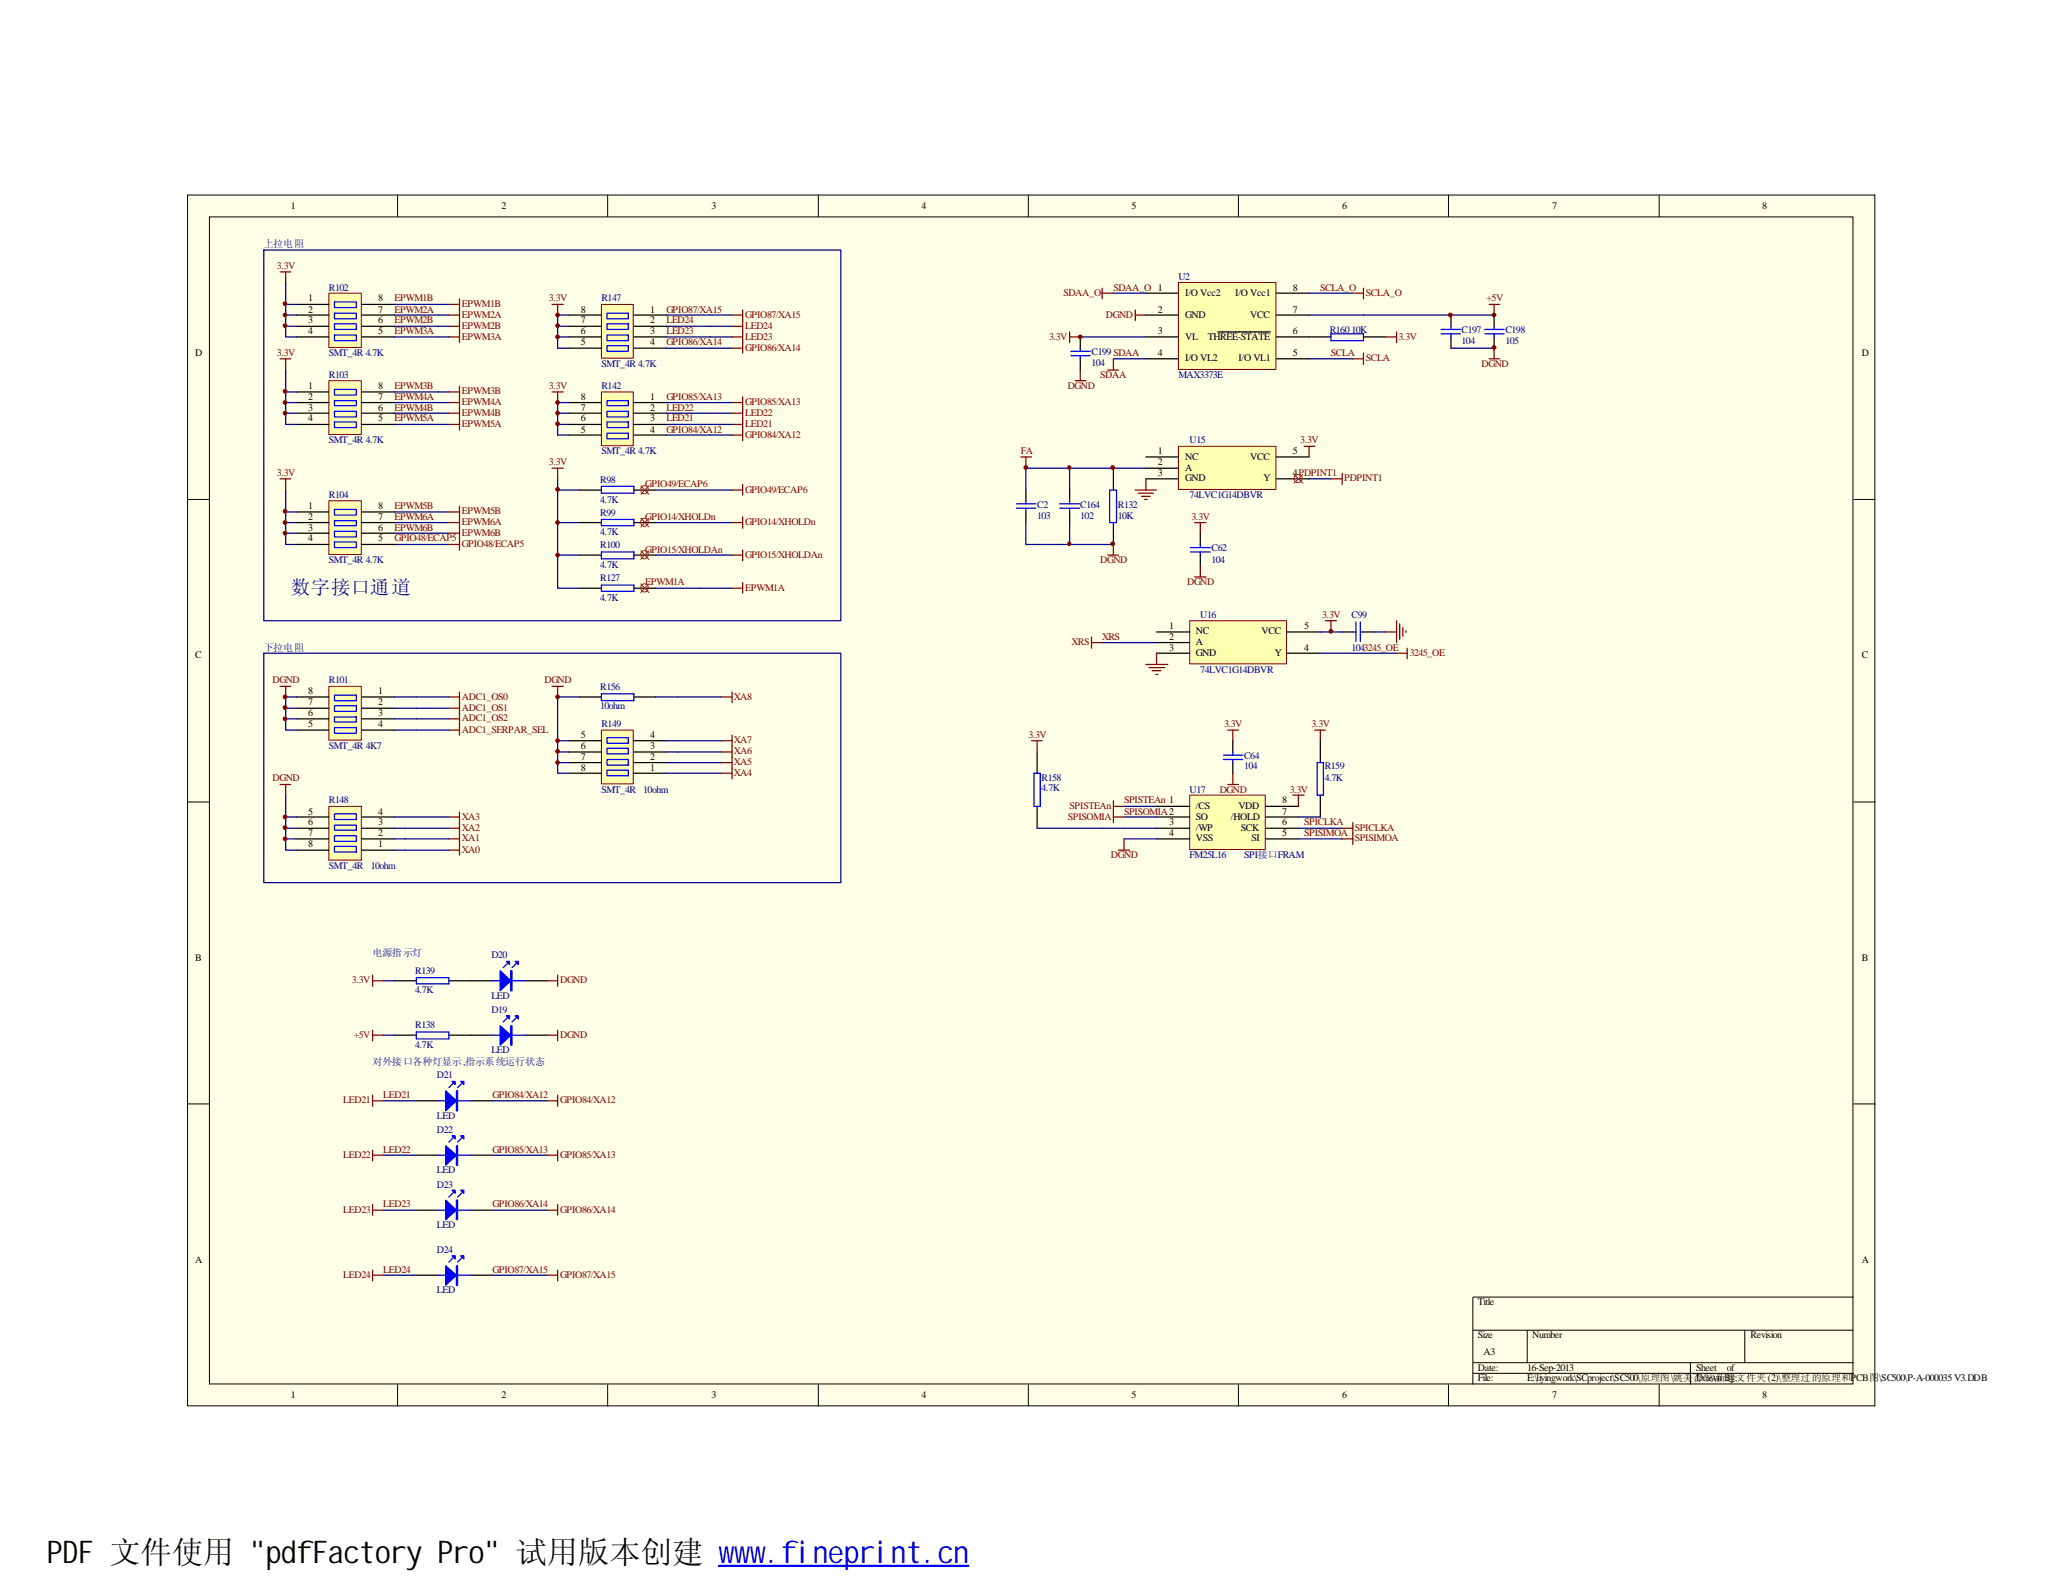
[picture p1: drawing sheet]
<svg xmlns="http://www.w3.org/2000/svg" width="279mm" height="216mm" viewBox="0 0 279 216" stroke-linecap="round" stroke-linejoin="round" font-family="sans-serif">
<path d="M25.4 26.4h228.5v164h-228.5z" fill="#ffffe8"/>
<g fill="none" stroke="#000" stroke-width=".14">
<path d="M25.4 26.4h228.5v164h-228.5zM28.4 29.4h222.6v158.1h-222.6zM53.8 26.4v3M82.3 26.4v3M110.8 26.4v3M139.3 26.4v3M167.7 26.4v3M196.2 26.4v3M224.7 26.4v3M25.4 67.6h3M251 67.6h3M25.4 108.6h3"/>
<path d="M251 108.6h3M25.4 149.5h3M251 149.5h3M251 175.7h-51.5v11.8M53.8 187.5v3M82.3 187.5v3M110.8 187.5v3M139.3 187.5v3M167.7 187.5v3M196.2 187.5v3M199.5 180.2h51.5M199.5 184.6h51.5"/>
<path d="M199.5 186h51.5M206.8 180.2v4.4M224.7 187.5v3M228.9 184.6v2.9M236.3 180.2v4.4"/>
</g>
<path d="M44.6 109.3h4.3v7.2h-4.3z" fill="#ffffb0"/>
<path d="M44.5 109.2h4.4v7.3h-4.4z" fill="none" stroke="#800000" stroke-width=".14"/>
<path d="M40.1 110.7h4.4M40.1 112.2h4.4M40.1 113.6h4.4M40.1 115.1h4.4M49 110.7h4.4M49 112.2h4.4M49 113.6h4.4M49 115.1h4.4" fill="none" stroke="#000" stroke-width=".17"/>
<path d="M45.3 114.6h3v.8h-3zM45.3 113.2h3v.8h-3zM45.3 111.8h3v.6h-3zM45.3 110.2h3v.8h-3z" fill="none" stroke="#00f" stroke-width=".17"/>
<path d="M53.4 115.1h1.5M53.4 113.6h1.5M53.4 110.7h1.5M53.4 112.2h1.5" fill="none" stroke="#000080" stroke-width=".17"/>
<path d="M81.5 99h4.3v7.2h-4.3z" fill="#ffffb0"/>
<path d="M81.4 98.9h4.4v7.3h-4.4z" fill="none" stroke="#800000" stroke-width=".14"/>
<path d="M78.5 94.4h2.9M85.9 94.4h2.9M77 100.3h4.4M77 101.9h4.4M77 103.3h4.4M77 104.7h4.4M85.9 100.3h4.4M85.9 101.9h4.4M85.9 103.3h4.4M85.9 104.7h4.4" fill="none" stroke="#000" stroke-width=".17"/>
<path d="M81.4 94h4.5v.9h-4.5zM82.2 99.9h2.9v.8h-2.9zM82.2 104.3h2.9v.8h-2.9zM82.2 102.9h2.9v.7h-2.9zM82.2 101.3h2.9v.8h-2.9z" fill="none" stroke="#00f" stroke-width=".17"/>
<path d="M88.8 94.4h3M90.3 104.7h1.5M90.3 103.3h1.5M90.3 100.3h1.5M90.3 101.9h1.5" fill="none" stroke="#000080" stroke-width=".17"/>
<g fill="none" stroke="#800000" stroke-width=".17">
<path d="M37.9 36.8h1.5M38.7 36.8v1.5M74.8 93h1.5M75.5 93v1.4M97.6 94.4h1.5M99.1 93.7v1.5M99.1 99.6v5.9M60.8 115.1h1.4M60.8 113.6h1.4M60.8 112.2h1.4M60.8 110.7h1.4M62.2 110v5.8"/>
<path d="M97.6 104.7h1.5M97.6 103.3h1.5M97.6 101.9h1.5M97.6 100.3h1.5"/>
</g>
<path d="M44.6 39.8h4.3v7.3h-4.3z" fill="#ffffb0"/>
<path d="M44.5 39.7h4.4v7.4h-4.4z" fill="none" stroke="#800000" stroke-width=".14"/>
<path d="M40.1 45.6h4.4M40.1 44.2h4.4M40.1 42.7h4.4M40.1 41.2h4.4M49 45.6h4.4M49 44.2h4.4M49 42.7h4.4M49 41.2h4.4" fill="none" stroke="#000" stroke-width=".17"/>
<path d="M45.3 40.9h3v.8h-3zM45.3 42.4h3v.8h-3zM45.3 43.9h3v.7h-3zM45.3 45.4h3v.7h-3z" fill="none" stroke="#00f" stroke-width=".17"/>
<path d="M38.7 41.2h1.4M38.7 42.7h1.4M38.7 45.6h1.4" fill="none" stroke="#000080" stroke-width=".17"/>
<path d="M44.6 51.6h4.3v7.2h-4.3z" fill="#ffffb0"/>
<path d="M44.5 51.6h4.4v7.2h-4.4z" fill="none" stroke="#800000" stroke-width=".14"/>
<path d="M40.1 57.5h4.4M40.1 56h4.4M40.1 54.5h4.4M40.1 53.1h4.4M49 57.5h4.4M49 56h4.4M49 54.5h4.4M49 53.1h4.4" fill="none" stroke="#000" stroke-width=".17"/>
<path d="M45.3 52.7h3v.8h-3zM45.3 54.3h3v.6h-3zM45.3 55.7h3v.8h-3zM45.3 57.2h3v.7h-3z" fill="none" stroke="#00f" stroke-width=".17"/>
<g fill="none" stroke="#000080" stroke-width=".17">
<path d="M38.7 53.1h1.4M38.7 54.5h1.4M38.7 57.5h1.4M38.7 56h1.4M38.7 44.2h1.4M53.4 53.1h6M53.4 54.5h6M53.4 57.5h6M53.4 56h6M53.4 44.2h6M53.4 41.2h6M53.4 42.7h6"/>
<path d="M53.4 45.6h6M38.7 69.3h1.4M38.7 70.8h1.4M38.7 73.7h1.4M53.4 69.3h7.4M53.4 70.8h7.4M53.4 73.7h7.4M88.8 79.7h5.9"/>
</g>
<path d="M44.6 67.9h4.3v7.2h-4.3z" fill="#ffffb0"/>
<path d="M44.5 67.8h4.4v7.3h-4.4z" fill="none" stroke="#800000" stroke-width=".14"/>
<g fill="none" stroke="#000" stroke-width=".17">
<path d="M40.1 73.7h4.4M40.1 72.2h4.4M40.1 70.8h4.4M40.1 69.3h4.4M49 73.7h4.4M49 72.2h4.4M49 70.8h4.4M49 69.3h4.4M78.5 70.8h2.9M78.5 66.4h2.9M78.5 75.2h2.9M78.5 79.7h2.9"/>
<path d="M85.9 70.8h2.9M85.9 66.4h2.9M85.9 75.2h2.9M85.9 79.7h2.9"/>
</g>
<path d="M45.3 69h3v.8h-3zM45.3 70.5h3v.7h-3zM45.3 72h3v.7h-3zM45.3 73.4h3v.8h-3zM81.4 65.9h4.5v.9h-4.5zM81.4 70.4h4.5v.8h-4.5zM81.4 74.8h4.5v.9h-4.5zM81.4 79.2h4.5v.9h-4.5z" fill="none" stroke="#00f" stroke-width=".17"/>
<g fill="none" stroke="#000080" stroke-width=".17">
<path d="M59.4 57.5h1.4M59.4 56h1.4M59.4 54.5h1.4M59.4 53.1h1.4M59.4 45.6h1.4M59.4 44.2h1.4M59.4 42.7h1.4M59.4 41.2h1.4M38.7 72.2h1.4M53.4 72.2h7.4M75.5 66.4h3M75.5 70.8h3"/>
<path d="M75.5 75.2h3M88.8 66.4h10.3M88.8 70.8h10.3M88.8 75.2h10.3M53.4 98.9h3"/>
</g>
<g fill="none" stroke="#800000" stroke-width=".17">
<path d="M60.8 41.2h1.4M60.8 42.7h1.4M60.8 44.2h1.4M60.8 45.6h1.4M60.8 53.1h1.4M60.8 54.5h1.4M60.8 56h1.4M60.8 57.5h1.4M62.2 40.5v5.9M62.2 52.3v6M60.8 69.3h1.4M60.8 70.8h1.4"/>
<path d="M60.8 72.2h1.4M60.8 73.7h1.4M62.2 68.6v5.9M99.1 79.7h1.5M99.1 70.8h1.5M99.1 66.4h1.5M99.1 75.2h1.5M100.6 65.6v1.5M100.6 70v1.5M100.6 74.5v1.4M100.6 78.9v1.4M37.9 93h1.5"/>
<path d="M38.7 93v1.4"/>
</g>
<path d="M44.6 93h4.3v7.2h-4.3z" fill="#ffffb0"/>
<path d="M44.5 93h4.4v7.2h-4.4z" fill="none" stroke="#800000" stroke-width=".14"/>
<path d="M40.1 98.9h4.4M40.1 97.4h4.4M40.1 95.9h4.4M40.1 94.4h4.4M49 98.9h4.4M49 97.4h4.4M49 95.9h4.4M49 94.4h4.4" fill="none" stroke="#000" stroke-width=".17"/>
<path d="M45.3 94.1h3v.8h-3zM45.3 95.6h3v.8h-3zM45.3 97.1h3v.7h-3zM45.3 98.6h3v.7h-3z" fill="none" stroke="#00f" stroke-width=".17"/>
<g fill="none" stroke="#000080" stroke-width=".17">
<path d="M38.7 38.3v7.3M38.7 50.1v7.4M75.5 58.9h1.5M75.5 57.5h1.5M75.5 56h1.5M38.7 66.4v7.3M75.5 64.9v14.8h3M94.7 79.7h4.4M38.7 97.4h1.4M38.7 95.9h1.4M40.1 94.4h-1.4v4.5h1.4M53.4 97.4h7.4"/>
<path d="M53.4 95.9h7.4M53.4 94.4h7.4M56.4 98.9h4.4M78.5 94.4h-3v10.3h1.5M91.8 94.4h5.8M38.7 107.7v7.4h1.4M38.7 113.6h1.4M38.7 112.2h1.4M38.7 110.7h1.4M54.9 113.6h5.9M54.9 112.2h5.9M54.9 110.7h5.9"/>
<path d="M54.9 115.1h5.9M75.5 103.3h1.5M75.5 101.9h1.5M75.5 100.3h1.5M91.8 103.3h5.8M91.8 101.9h5.8M91.8 100.3h5.8M91.8 104.7h5.8"/>
</g>
<g fill="none" stroke="#800000" stroke-width=".17">
<path d="M37.9 48.6h1.5M38.7 48.6v1.5M74.8 53.1h1.5M75.5 53.1v1.4M37.9 64.9h1.5M38.7 64.9v1.5M74.8 63.4h1.5M75.5 63.4v1.5M60.8 98.9h1.4M60.8 97.4h1.4M60.8 95.9h1.4M60.8 94.4h1.4"/>
<path d="M62.2 93.7v5.9M37.9 106.3h1.5M38.7 106.3v1.4"/>
</g>
<path d="M81.5 53.2h4.3v7.2h-4.3z" fill="#ffffb0"/>
<path d="M81.4 53.1h4.4v7.3h-4.4z" fill="none" stroke="#800000" stroke-width=".14"/>
<path d="M77 58.9h4.4M77 57.5h4.4M77 56h4.4M77 54.5h4.4M85.9 58.9h4.4M85.9 57.5h4.4M85.9 56h4.4M85.9 54.5h4.4" fill="none" stroke="#000" stroke-width=".17"/>
<path d="M82.2 54.3h2.9v.6h-2.9zM82.2 55.7h2.9v.8h-2.9zM82.2 57.2h2.9v.7h-2.9zM82.2 58.7h2.9v.7h-2.9z" fill="none" stroke="#00f" stroke-width=".17"/>
<path d="M75.5 47.2h1.5M75.5 45.6h1.5M75.5 44.2h1.5M90.3 58.9h5.9M90.3 57.5h5.9M90.3 56h5.9M90.3 54.5h5.9" fill="none" stroke="#000080" stroke-width=".17"/>
<path d="M74.8 41.2h1.5M75.5 41.2v1.5" fill="none" stroke="#800000" stroke-width=".17"/>
<path d="M81.5 41.3h4.3v7.2h-4.3z" fill="#ffffb0"/>
<path d="M81.4 41.2h4.4v7.3h-4.4z" fill="none" stroke="#800000" stroke-width=".14"/>
<g fill="none" stroke="#000" stroke-width=".17">
<path d="M77 47.2h4.4M77 45.6h4.4M77 44.2h4.4M77 42.7h4.4M85.9 47.2h4.4M85.9 45.6h4.4M85.9 44.2h4.4M85.9 42.7h4.4M53.4 132.8h3M60.8 132.8h5.9M71.1 132.8h3M53.4 140.2h3"/>
<path d="M56.4 156.5h3M56.4 149.1h3M60.8 140.2h5.9M63.8 156.5h2.9M63.8 149.1h2.9M71.1 140.2h3M56.4 172.7h3M56.4 163.9h3M63.8 172.7h2.9M63.8 163.9h2.9"/>
</g>
<g fill="none" stroke="#00f" stroke-width=".17">
<path d="M82.2 42.4h2.9v.8h-2.9zM82.2 43.9h2.9v.7h-2.9zM82.2 45.4h2.9v.7h-2.9zM82.2 46.8h2.9v.8h-2.9zM56.4 132.4h4.4v.9h-4.4zM56.4 139.8h4.4v.9h-4.4zM66.7 132.8h4.4M68.7 137.8l-.5 .6M68.7 130.5l-.5 .6M69.9 137.8l-.6 .6M69.9 130.5l-.6 .6M59.4 156.5h4.4"/>
<path d="M59.4 149.1h4.4M61.4 154.1l-.6 .6M61.4 146.7l-.6 .6M62.6 154.1l-.6 .6M62.6 146.7l-.6 .6M66.7 140.2h4.4M59.4 172.7h4.4M59.4 163.9h4.4M61.4 170.3l-.6 .6M61.4 161.5l-.6 .6M62.6 170.3l-.6 .6M62.6 161.5l-.6 .6"/>
</g>
<g fill="none" stroke="#000080" stroke-width=".17">
<path d="M77 54.5h-1.5v4.4M77 42.7h-1.5v4.5M90.3 47.2h8.8M90.3 45.6h8.8M90.3 44.2h8.8M90.3 42.7h8.8M96.2 58.9h2.9M96.2 57.5h2.9M96.2 56h2.9M96.2 54.5h2.9M51.9 132.8h1.5M51.9 149.1h4.5"/>
<path d="M51.9 156.5h4.5M51.9 140.2h1.5M66.7 149.1h7.4M66.7 156.5h7.4M51.9 163.9h4.5M51.9 172.7h4.5M66.7 163.9h7.4M66.7 172.7h7.4"/>
</g>
<g fill="none" stroke="#800000" stroke-width=".17">
<path d="M99.1 58.9h1.5M99.1 57.5h1.5M99.1 56h1.5M99.1 54.5h1.5M99.1 47.2h1.5M99.1 45.6h1.5M99.1 44.2h1.5M99.1 42.7h1.5M100.6 42v5.8M100.6 53.8v5.9M50.5 132.1v1.5M50.5 139.5v1.5"/>
<path d="M50.5 132.8h1.4M74.1 132.8h1.4M75.5 132.1v1.5M75.5 139.5v1.5M50.5 149.1h1.4M50.5 156.5h1.4M50.5 148.3v1.6M50.5 155.8v1.4M50.5 140.2h1.4M74.1 149.1h1.4M74.1 156.5h1.4M74.1 140.2h1.4"/>
<path d="M75.5 148.3v1.6M75.5 155.8v1.4M50.5 163.9h1.4M50.5 172.7h1.4M50.5 163.2v1.4M50.5 172v1.5M74.1 163.9h1.4M74.1 172.7h1.4M75.5 163.2v1.4M75.5 172v1.5"/>
</g>
<g fill="#00f" stroke="#00f" stroke-width=".17">
<path d="M60.4 155.2l1.4 1.3-1.4 1.3z" fill-rule="evenodd"/>
<path d="M61.8 155.2h.2v2.6h-.2z" fill-rule="evenodd"/>
<path d="M62.4 153.8h.4v.5z" fill-rule="evenodd"/>
<path d="M61.2 153.8h.4v.5z" fill-rule="evenodd"/>
<path d="M60.4 171.4l1.4 1.3-1.4 1.4z" fill-rule="evenodd"/>
<path d="M61.8 171.4h.2v2.7h-.2z" fill-rule="evenodd"/>
<path d="M62.4 170.1h.4v.4z" fill-rule="evenodd"/>
<path d="M61.2 170.1h.4v.4z" fill-rule="evenodd"/>
<path d="M60.4 147.7l1.4 1.4-1.4 1.4z" fill-rule="evenodd"/>
<path d="M61.8 147.7h.2v2.8h-.2z" fill-rule="evenodd"/>
<path d="M62.4 146.5h.4v.4z" fill-rule="evenodd"/>
<path d="M61.2 146.5h.4v.4z" fill-rule="evenodd"/>
<path d="M60.4 162.6l1.4 1.3-1.4 1.3z" fill-rule="evenodd"/>
<path d="M61.8 162.6h.2v2.6h-.2z" fill-rule="evenodd"/>
<path d="M62.4 161.2h.4v.4z" fill-rule="evenodd"/>
<path d="M61.2 161.2h.4v.4z" fill-rule="evenodd"/>
<path d="M67.7 138.9l1.5 1.3-1.5 1.4z" fill-rule="evenodd"/>
<path d="M69.2 138.9h.1v2.7h-.1z" fill-rule="evenodd"/>
<path d="M69.8 137.6h.4v.4z" fill-rule="evenodd"/>
<path d="M68.6 137.6h.4v.4z" fill-rule="evenodd"/>
<path d="M67.7 131.5l1.5 1.3-1.5 1.4z" fill-rule="evenodd"/>
<path d="M69.2 131.5h.1v2.7h-.1z" fill-rule="evenodd"/>
<path d="M69.8 130.2h.4v.4z" fill-rule="evenodd"/>
<path d="M68.6 130.2h.4v.4z" fill-rule="evenodd"/>
</g>
<path d="M159.7 38.4h13.1v11.6h-13.1z" fill="#ffffb0"/>
<path d="M159.6 38.3h13.2v11.7h-13.2z" fill="none" stroke="#800000" stroke-width=".14"/>
<g fill="none" stroke="#000" stroke-width=".17">
<path d="M155.2 39.7h4.4M172.9 39.7h4.4M146.3 45.6v1.6M146.3 48.6v1.5M155.2 42.7h4.4M155.2 45.6h4.4M155.2 48.6h4.4M164.9 45h7.1M172.9 42.7h4.4M172.9 45.6h7.4M172.9 48.6h4.4M184.7 45.6h2.9"/>
<path d="M196.5 42.7v1.5M196.5 45.6v1.6M202.4 42.7v1.5M202.4 45.6v1.6"/>
</g>
<g fill="none" stroke="#800000" stroke-width=".17">
<path d="M149.3 39v1.5M149.3 39.7h1.5M183.2 39.7h1.5M184.7 39v1.5M144.9 45v1.4M144.9 45.6h1.4M145.6 51.6h1.5M146.3 50.1v1.5M150 50.1h1.5M150.8 48.6v1.5M153.8 42v1.4M153.8 42.7h1.4"/>
<path d="M183.2 48.6h1.5M184.7 47.8v1.6M187.6 45.6h1.5M189.1 45v1.4M201.7 41.2h1.4M201.7 48.6h1.4M202.4 41.2v1.5M202.4 47.2v1.4"/>
</g>
<g fill="none" stroke="#00f" stroke-width=".17">
<path d="M145 47.6h2.7M145 48.2h2.7M146.3 47.2v.4M146.3 48.2v.4M180.3 45.2h4.4v.9h-4.4zM195.2 44.6h2.6M195.2 45.2h2.6M196.5 44.2v.4M196.5 45.2v.4M201.1 44.6h2.6M201.1 45.2h2.6M202.4 44.2v.4"/>
<path d="M202.4 45.2v.4"/>
</g>
<path d="M150.8 39.7h4.4M177.3 39.7h5.9M146.3 45.6h8.9M150.8 48.6h4.4M177.3 42.7h25.1M177.3 48.6h5.9M196.5 47.2h5.9" fill="none" stroke="#000080" stroke-width=".17"/>
<path d="M159.7 60.5h13.1v5.8h-13.1z" fill="#ffffb0"/>
<path d="M159.6 60.5h13.2v5.8h-13.2z" fill="none" stroke="#800000" stroke-width=".14"/>
<g fill="none" stroke="#000" stroke-width=".17">
<path d="M138.9 66.4v1.4M138.9 69.3v1.5M144.9 66.4v1.4M144.9 69.3v1.5M150.8 63.4v3M150.8 70.8v2.9M155.2 61.9h4.4M155.2 63.4h4.4M155.2 64.9h4.4M162.6 72.2v1.5M162.6 75.2v1.5M172.9 61.9h4.4"/>
<path d="M172.9 64.9h4.4"/>
</g>
<g fill="none" stroke="#800000" stroke-width=".17">
<path d="M138.3 61.9h1.4M138.9 61.9v1.5M150 75.2h1.5M150.8 73.7v1.5M153.8 66.4h2.8M154.2 66.8h2M154.6 67.2h1.2M155 67.6h.4M155.2 64.9v1.5M161.8 78.1h1.5M161.8 70.8h1.5M162.6 70.8v1.4"/>
<path d="M162.6 76.7v1.4M176.6 60.5h1.5M177.3 60.5v1.4M180.3 64.9h1.5M181.8 64.1v1.5"/>
</g>
<path d="M138.9 70.8v2.9h11.9M144.9 63.4v3M144.9 70.8v2.9M155.2 63.4h-16.3v3M177.3 64.9h3" fill="none" stroke="#000080" stroke-width=".17"/>
<g fill="none" stroke="#00f" stroke-width=".17">
<path d="M137.7 68.2h2.6M137.7 68.8h2.6M138.9 67.8v.4M138.9 68.8v.5M143.5 68.2h2.7M143.5 68.8h2.7M144.9 67.8v.4M144.9 68.8v.5M150.3 66.4h.9v4.4h-.9zM161.2 74.8h2.7M161.2 74.2h2.7M162.6 73.7v.5"/>
<path d="M162.6 74.8v.4"/>
</g>
<g fill="#800000" stroke="#800000" stroke-width=".14">
<path d="M38.4 41l.2-.1 .3 .2-.3 .3-.2-.1z" fill-rule="evenodd"/>
<path d="M38.5 42.4l.3 .1 .1 .2-.3 .2-.2-.2z" fill-rule="evenodd"/>
<path d="M38.5 52.8h.3l.1 .2-.3 .3-.2-.3z" fill-rule="evenodd"/>
<path d="M38.4 54.4l.2-.1 .3 .2-.3 .3-.2-.1z" fill-rule="evenodd"/>
<path d="M38.4 55.8l.2-.1 .3 .3-.3 .2-.2-.1z" fill-rule="evenodd"/>
<path d="M38.4 44l.2-.1 .3 .2-.3 .3-.2-.1z" fill-rule="evenodd"/>
<path d="M75.3 57.3l.2-.1 .3 .2-.3 .3-.2-.1z" fill-rule="evenodd"/>
<path d="M75.3 55.8l.2-.1 .3 .3-.3 .2-.2-.1z" fill-rule="evenodd"/>
<path d="M75.3 54.4l.2-.1 .3 .2-.3 .3-.2-.1z" fill-rule="evenodd"/>
<path d="M75.3 45.5l.2-.1 .3 .2-.3 .3-.2-.1z" fill-rule="evenodd"/>
<path d="M75.3 44l.2-.1 .3 .2-.3 .3-.2-.1z" fill-rule="evenodd"/>
<path d="M75.4 42.4l.3 .1 .1 .2-.3 .2-.2-.2z" fill-rule="evenodd"/>
<path d="M75.3 66.2l.2-.2 .3 .3-.3 .2h-.2z" fill-rule="evenodd"/>
<path d="M75.3 70.6l.2-.1 .3 .3-.3 .2-.2-.1z" fill-rule="evenodd"/>
<path d="M75.4 75h.3l.1 .2-.3 .2-.2-.2z" fill-rule="evenodd"/>
<path d="M38.4 69.1l.2-.1 .3 .3-.3 .2-.2-.1z" fill-rule="evenodd"/>
<path d="M38.4 70.6l.2-.1 .3 .3-.3 .2-.2-.1z" fill-rule="evenodd"/>
<path d="M38.4 72.1l.2-.1 .3 .2-.3 .3-.2-.1z" fill-rule="evenodd"/>
<path d="M38.4 94.3l.2-.2 .3 .3-.3 .3-.2-.1z" fill-rule="evenodd"/>
<path d="M38.4 97.2l.2-.1 .3 .3-.3 .2-.2-.1z" fill-rule="evenodd"/>
<path d="M38.5 95.6l.3 .1 .1 .1-.3 .3-.2-.3z" fill-rule="evenodd"/>
<path d="M38.5 113.4h.3l.1 .2-.3 .3-.2-.3z" fill-rule="evenodd"/>
<path d="M38.4 112l.2-.2 .3 .3-.3 .3-.2-.1z" fill-rule="evenodd"/>
<path d="M38.5 110.4l.3 .1 .1 .2-.3 .2-.2-.2z" fill-rule="evenodd"/>
<path d="M75.3 94.3l.2-.2 .3 .3-.3 .3-.2-.1z" fill-rule="evenodd"/>
<path d="M75.4 103.1h.3l.1 .2-.3 .2-.2-.2z" fill-rule="evenodd"/>
<path d="M75.3 101.6l.2-.1 .3 .3-.3 .2-.2-.1z" fill-rule="evenodd"/>
<path d="M75.4 100.1h.3l.1 .2-.3 .3-.2-.3z" fill-rule="evenodd"/>
</g>
<path d="M161.2 107.8h10.2v7.3h-10.2z" fill="#ffffb0"/>
<path d="M161.1 107.7h10.3v7.4h-10.3z" fill="none" stroke="#800000" stroke-width=".14"/>
<g fill="none" stroke="#000" stroke-width=".17">
<path d="M140.5 101.9v2.8M140.5 109.2v3M156.6 109.2h4.5M156.6 110.7h4.5M156.6 112.2h4.5M156.6 113.6h4.5M167 100.3v1.6M167 103.3v1.4M171.4 109.2h4.5M171.4 110.7h4.5M171.4 112.2h4.5M171.4 113.6h4.5"/>
<path d="M178.8 100.3v3M178.8 107.7v3"/>
</g>
<path d="M149.3 112.2h7.3M152.2 109.2h4.4M152.2 110.7h4.4M152.2 113.6h4.4M175.9 110.7h2.9M175.9 112.2h5.9M175.9 113.6h5.9" fill="none" stroke="#000080" stroke-width=".17"/>
<path d="M140 104.7h.9v4.5h-.9zM165.7 102.3h2.6M165.7 102.9h2.6M167 101.9v.4M167 102.9v.4M178.4 103.3h.8v4.4h-.8z" fill="none" stroke="#00f" stroke-width=".17"/>
<path d="M166.3 98.9h1.4M167 98.9v1.4M178.1 98.9h1.4M178.8 98.9v1.4M139.7 100.3h1.4M140.5 100.3v1.6M151.5 115.1h1.5M152.2 113.6v1.5M166.3 106.3h1.4M167 104.7v1.6M175.1 107.7h1.5M175.9 107.7v1.5" fill="none" stroke="#800000" stroke-width=".17"/>
<path d="M161.2 84.2h13v5.7h-13z" fill="#ffffb0"/>
<path d="M161.1 84.1h13.1v5.8h-13.1z" fill="none" stroke="#800000" stroke-width=".14"/>
<path d="M156.6 85.6h4.5M156.6 87h4.5M156.6 88.5h4.5M174.3 85.6h4.5M174.3 88.5h4.5M181.8 85.6h1.4M184.7 85.6h1.5" fill="none" stroke="#000" stroke-width=".17"/>
<g fill="none" stroke="#800000" stroke-width=".17">
<path d="M147.8 86.3v1.5M147.8 87h1.5M155.2 90h3M155.6 90.4h2.1M156 90.8h1.2M156.5 91.4h.3M156.6 88.5v1.5M179.5 84.1h1.5M180.3 84.1v1.5M187.6 85.6h1.5M189.1 84.1v2.9M189.1 88.5h1.5"/>
<path d="M189.6 84.5v2.1M190 85v1.2M190.4 85.4v.3M190.6 87.8v1.4M150.8 108.5v2.9M150.8 109.2h1.4M150.8 110.7h1.4M181.8 112.2h1.4M181.8 113.6h1.4M183.2 111.4v3"/>
</g>
<path d="M35.7 33.9h78.2v50.2h-78.2zM35.7 88.5h78.2v31h-78.2zM149.3 87h7.3M178.8 88.5h10.3M178.8 85.6h3M186.2 85.6h1.4M140.5 112.2h8.8" fill="none" stroke="#000080" stroke-width=".17"/>
<path d="M183.2 85.6h.4M183.6 84.2v2.7M184.2 85.6h.5M184.2 84.2v2.7M97.4 212.1h33.8" fill="none" stroke="#00f" stroke-width=".17"/>
<g fill="#800000" stroke="#800000" stroke-width=".14">
<path d="M146.1 45.5l.2-.1 .3 .2-.3 .3-.2-.1z" fill-rule="evenodd"/>
<path d="M202.2 46.8l.3 .1 .1 .2-.2 .2-.3-.2z" fill-rule="evenodd"/>
<path d="M202.2 42.4l.3 .1 .1 .2-.2 .2-.3-.2z" fill-rule="evenodd"/>
<path d="M196.3 42.4l.3 .1 .1 .2-.3 .2-.2-.2z" fill-rule="evenodd"/>
<path d="M150.6 73.4l.3 .1 .1 .2-.3 .2-.2-.2z" fill-rule="evenodd"/>
<path d="M150.6 63.1h.3l.1 .2-.3 .3-.2-.3z" fill-rule="evenodd"/>
<path d="M138.8 63.1h.3l.1 .2-.3 .3-.2-.3z" fill-rule="evenodd"/>
<path d="M144.7 73.5h.2l.1 .2-.2 .2-.2-.2z" fill-rule="evenodd"/>
<path d="M144.7 63.1h.2l.1 .2-.2 .3-.2-.3z" fill-rule="evenodd"/>
<path d="M180 85.4l.3-.1 .2 .2-.2 .3-.2-.1z" fill-rule="evenodd"/>
</g>
<g fill="none" stroke="#f00" stroke-width=".14">
<path d="M86.8 79.1l1.1 1.2M86.8 70.2l1.1 1.2M86.8 74.6l1.1 1.2M86.8 65.8l1.1 1.2M86.8 66a.53 .53 0 0 1 .6-.2 .53 .53 0 0 1 .4 .5l-.1 .3-.2 .2-.2 .1a.58 .58 0 0 1-.5-.9zM87 79.1a.54 .54 0 0 1 .7 .1 .54 .54 0 0 1 0 .7l-.2 .2-.2 .1a.58 .58 0 0 1-.5-.4 .58 .58 0 0 1 .2-.7zM87 70.2a.54 .54 0 0 1 .7 .1 .54 .54 0 0 1 0 .7l-.2 .2-.2 .1a.58 .58 0 0 1-.5-.4 .58 .58 0 0 1 .2-.7zM87 74.6a.54 .54 0 0 1 .7 .1 .54 .54 0 0 1 0 .7l-.2 .2-.2 .1a.58 .58 0 0 1-.5-.4 .58 .58 0 0 1 .2-.7zM87.9 79.1l-1.1 1.2M87.9 70.2l-1.1 1.2M87.9 74.6l-1.1 1.2M87.9 65.8l-1.1 1.2"/>
<path d="M175.3 64.3l1.1 1.1M176.4 64.3l-1.1 1.1"/>
<circle cx="175.8" cy="64.8" r=".57"/>
</g>
<path d="M97.4 212h33.8" fill="none" stroke="#00f" stroke-width=".18"/>
<text font-size="4.2" x="6.3" y="211.7">PDF 文件使用 &quot;pdfFactory Pro&quot; 试用版本创建 www.fineprint.cn</text>
<text font-size="2.6" fill="#000080" x="39.4" y="80.5">数字接口通道</text>
<g font-size="1.4">
<text x="39.4" y="28.3">1</text>
<text x="67.9" y="28.3">2</text>
<text x="96.4" y="28.3">3</text>
<text x="124.8" y="28.3">4</text>
<text x="153.2" y="28.3">5</text>
<text x="181.8" y="28.3">6</text>
<text x="210.2" y="28.3">7</text>
<text x="238.7" y="28.3">8</text>
<text x="41.7" y="40.8">1</text>
<text x="51.2" y="40.8">8</text>
<text x="160.5" y="40.1">I/O Vcc2</text>
<text x="167.3" y="40.1">I/O Vcc1</text>
<text x="175.1" y="39.4">8</text>
<text x="41.7" y="45.3">4</text>
<text x="41.7" y="43.8">3</text>
<text x="41.7" y="42.3">2</text>
<text x="51.2" y="42.3">7</text>
<text x="51.2" y="43.8">6</text>
<text x="51.2" y="45.3">5</text>
<text x="78.7" y="42.3">8</text>
<text x="78.7" y="43.8">7</text>
<text x="78.7" y="45.3">6</text>
<text x="78.7" y="46.7">5</text>
<text x="88.1" y="46.7">4</text>
<text x="88.1" y="45.3">3</text>
<text x="88.1" y="43.8">2</text>
<text x="88.1" y="42.3">1</text>
<text x="156.8" y="42.3">2</text>
<text x="156.8" y="45.3">3</text>
<text x="160.5" y="43.1">GND</text>
<text x="160.5" y="46.1">VL</text>
<text x="163.6" y="46.1">THREE-STATE</text>
<text x="169.3" y="43.1">VCC</text>
<text x="175.1" y="45.3">6</text>
<text x="175.1" y="42.3">7</text>
<text x="26.4" y="48.3">D</text>
<text x="41.7" y="52.7">1</text>
<text x="51.2" y="52.7">8</text>
<text x="156.8" y="48.3">4</text>
<text x="160.5" y="48.9">I/O VL2</text>
<text x="167.7" y="48.9">I/O VL1</text>
<text x="175.1" y="48.3">5</text>
<text x="252.1" y="48.3">D</text>
<text x="41.7" y="57.1">4</text>
<text x="41.7" y="55.6">3</text>
<text x="41.7" y="54.2">2</text>
<text x="51.2" y="54.2">7</text>
<text x="51.2" y="55.6">6</text>
<text x="51.2" y="57.1">5</text>
<text x="78.7" y="54.2">8</text>
<text x="78.7" y="55.6">7</text>
<text x="78.7" y="57.1">6</text>
<text x="78.7" y="58.6">5</text>
<text x="88.1" y="58.6">4</text>
<text x="88.1" y="57.1">3</text>
<text x="88.1" y="55.6">2</text>
<text x="88.1" y="54.2">1</text>
<text x="156.8" y="61.6">1</text>
<text x="156.8" y="63">2</text>
<text x="156.8" y="64.5">3</text>
<text x="160.5" y="62.3">NC</text>
<text x="160.5" y="63.8">A</text>
<text x="160.5" y="65.2">GND</text>
<text x="169.3" y="62.3">VCC</text>
<text x="171.1" y="65.2">Y</text>
<text x="175.1" y="64.5">4PDPINT1</text>
<text x="175.1" y="61.6">5</text>
<text x="41.7" y="71.9">3</text>
<text x="41.7" y="70.4">2</text>
<text x="41.7" y="68.9">1</text>
<text x="51.2" y="68.9">8</text>
<text x="51.2" y="70.4">7</text>
<text x="51.2" y="71.9">6</text>
<text x="41.7" y="73.3">4</text>
<text x="51.2" y="73.3">5</text>
<text x="26.4" y="89.2">C</text>
<text x="158.3" y="85.2">1</text>
<text x="158.3" y="86.7">2</text>
<text x="158.3" y="88.1">3</text>
<text x="162" y="85.9">NC</text>
<text x="162" y="87.4">A</text>
<text x="162" y="88.9">GND</text>
<text x="170.9" y="85.9">VCC</text>
<text x="172.6" y="88.9">Y</text>
<text x="176.6" y="88.1">4</text>
<text x="176.6" y="85.2">5</text>
<text x="252.1" y="89.2">C</text>
<text x="41.7" y="94.1">8</text>
<text x="41.7" y="95.5">7</text>
<text x="51.2" y="95.5">2</text>
<text x="51.2" y="94.1">1</text>
<text x="41.7" y="97">6</text>
<text x="41.7" y="98.5">5</text>
<text x="51.2" y="98.5">4</text>
<text x="51.2" y="97">3</text>
<text x="78.7" y="101.4">6</text>
<text x="78.7" y="100">5</text>
<text x="88.1" y="100">4</text>
<text x="88.1" y="101.4">3</text>
<text x="78.7" y="104.4">8</text>
<text x="78.7" y="103">7</text>
<text x="88.1" y="103">2</text>
<text x="88.1" y="104.4">1</text>
<text x="41.7" y="113.3">7</text>
<text x="41.7" y="111.8">6</text>
<text x="41.7" y="110.3">5</text>
<text x="51.2" y="110.3">4</text>
<text x="51.2" y="111.8">3</text>
<text x="51.2" y="113.3">2</text>
<text x="158.3" y="111.8">3</text>
<text x="158.3" y="113.3">4</text>
<text x="162" y="109.6">/CS</text>
<text x="162" y="111.1">SO</text>
<text x="162" y="112.5">/WP</text>
<text x="162" y="114">VSS</text>
<text x="166.7" y="111.1">/HOLD</text>
<text x="167.7" y="109.6">VDD</text>
<text x="168.1" y="112.5">SCK</text>
<text x="169.5" y="114">SI</text>
<text x="173.7" y="111.8">6</text>
<text x="173.7" y="110.3">7</text>
<text x="173.7" y="108.8">8</text>
<text x="173.7" y="113.3">5</text>
<text x="41.7" y="114.7">8</text>
<text x="51.2" y="114.7">1</text>
<text x="26.4" y="130.1">B</text>
<text x="252.1" y="130.1">B</text>
<text x="26.4" y="171">A</text>
<text x="252.1" y="171">A</text>
<text x="200.2" y="176.8">Title</text>
<text x="200.2" y="181.3">Size</text>
<text x="200.2" y="185.7">Date:</text>
<text x="200.9" y="183.5">A3</text>
<text x="206.8" y="185.7">16-Sep-2013</text>
<text x="207.5" y="181.3">Number</text>
<text x="229.7" y="185.7">Sheet</text>
<text x="233.8" y="185.7">of</text>
<text x="237.1" y="181.3">Revision</text>
<text x="39.4" y="189.4">1</text>
<text x="67.9" y="189.4">2</text>
<text x="96.4" y="189.4">3</text>
<text x="124.8" y="189.4">4</text>
<text x="153.2" y="189.4">5</text>
<text x="181.8" y="189.4">6</text>
<text x="200.2" y="187.1">File:</text>
<text x="206.8" y="187.1">E:\liyingwork\SCproject\SC500\原理图\姚美</text>
<text x="210.2" y="189.4">7</text>
<text x="229.3" y="187.1">杏发\新建文件夹 (2)\整理过的原理和PCB图\SC500\P-A-000035 V3.DDB</text>
<text x="229.7" y="187.1">Drawn By:</text>
<text x="238.7" y="189.4">8</text>
</g>
<g font-size="1.4" fill="#000080">
<text x="35.7" y="33.4">上拉电阻</text>
<text x="44.5" y="39.4">R102</text>
<text x="81.4" y="40.8">R147</text>
<text x="159.6" y="37.9">U2</text>
<text x="180.1" y="45.1">R160</text>
<text x="183" y="45.1">10K</text>
<text x="198" y="45.1">C197</text>
<text x="198" y="46.7">104</text>
<text x="203.9" y="45.1">C198</text>
<text x="203.9" y="46.7">105</text>
<text x="44.5" y="48.3">SMT_4R 4.7K</text>
<text x="44.5" y="51.2">R103</text>
<text x="81.4" y="52.7">R142</text>
<text x="81.4" y="49.7">SMT_4R 4.7K</text>
<text x="147.8" y="48.1">C199 SDAA</text>
<text x="147.8" y="49.5">104</text>
<text x="159.6" y="51.2">MAX3373E</text>
<text x="44.5" y="60">SMT_4R 4.7K</text>
<text x="81.3" y="65.4">R98</text>
<text x="81.4" y="61.6">SMT_4R 4.7K</text>
<text x="161.1" y="60">U15</text>
<text x="44.5" y="67.5">R104</text>
<text x="81.3" y="68.1">4.7K</text>
<text x="81.3" y="69.8">R99</text>
<text x="140.5" y="68.7">C2</text>
<text x="140.5" y="70.3">103</text>
<text x="146.3" y="68.7">C164</text>
<text x="146.3" y="70.3">102</text>
<text x="151.4" y="68.7">R132</text>
<text x="151.4" y="70.3">10K</text>
<text x="161.1" y="67.5">74LVC1G14DBVR</text>
<text x="44.5" y="76.3">SMT_4R 4.7K</text>
<text x="81.3" y="72.5">4.7K</text>
<text x="81.3" y="74.3">R100</text>
<text x="81.3" y="76.9">4.7K</text>
<text x="164.1" y="74.7">C62</text>
<text x="164.1" y="76.2">104</text>
<text x="81.3" y="78.7">R127</text>
<text x="81.3" y="81.4">4.7K</text>
<text x="162.6" y="83.7">U16</text>
<text x="183" y="83.7">C99</text>
<text x="35.7" y="88.1">下拉电阻</text>
<text x="183" y="88.1">1043245_OE</text>
<text x="44.5" y="92.5">R101</text>
<text x="81.3" y="93.5">R156</text>
<text x="162.6" y="91.1">74LVC1G14DBVR</text>
<text x="44.5" y="101.4">SMT_4R 4K7</text>
<text x="81.3" y="96.1">10ohm</text>
<text x="81.4" y="98.5">R149</text>
<text x="81.4" y="107.4">SMT_4R</text>
<text x="87.1" y="107.4">10ohm</text>
<text x="141.1" y="105.7">R158</text>
<text x="141.1" y="107.2">4.7K</text>
<text x="161.1" y="107.4">U17</text>
<text x="168.5" y="102.8">C64</text>
<text x="168.5" y="104.2">104</text>
<text x="179.4" y="104.2">R159</text>
<text x="179.4" y="105.7">4.7K</text>
<text x="44.5" y="108.8">R148</text>
<text x="44.5" y="117.7">SMT_4R</text>
<text x="50.2" y="117.7">10ohm</text>
<text x="161.1" y="116.2">FM25L16</text>
<text x="168.5" y="116.2">SPI接口FRAM</text>
<text x="50.5" y="129.5">电源指示灯</text>
<text x="56.2" y="131.9">R139</text>
<text x="66.5" y="129.8">D20</text>
<text x="56.2" y="134.5">4.7K</text>
<text x="66.5" y="137.2">D19</text>
<text x="66.5" y="135.3">LED</text>
<text x="56.2" y="139.3">R138</text>
<text x="56.2" y="141.9">4.7K</text>
<text x="66.5" y="142.7">LED</text>
<text x="50.5" y="144.3">对外接口各种灯显示,指示系统运行状态</text>
<text x="59.2" y="146">D21</text>
<text x="59.2" y="153.5">D22</text>
<text x="59.2" y="151.6">LED</text>
<text x="59.2" y="158.9">LED</text>
<text x="59.2" y="160.9">D23</text>
<text x="59.2" y="166.3">LED</text>
<text x="59.2" y="169.8">D24</text>
<text x="59.2" y="175.2">LED</text>
</g>
<g font-size="1.4" fill="#800000">
<text x="37.5" y="36.4">3.3V</text>
<text x="53.4" y="40.8">EPWM1B</text>
<text x="62.6" y="41.6">EPWM1B</text>
<text x="74.3" y="40.8">3.3V</text>
<text x="144" y="40.1">SDAA_O</text>
<text x="150.8" y="39.4">SDAA_O 1</text>
<text x="178.8" y="39.4">SCLA_O</text>
<text x="185" y="40.1">SCLA_O</text>
<text x="201.3" y="40.8">+5V</text>
<text x="53.4" y="42.3">EPWM2A</text>
<text x="53.4" y="43.8">EPWM2B</text>
<text x="53.4" y="45.3">EPWM3A</text>
<text x="62.6" y="43.1">EPWM2A</text>
<text x="62.6" y="44.5">EPWM2B</text>
<text x="62.6" y="46.1">EPWM3A</text>
<text x="90.3" y="46.7">GPIO86/XA14</text>
<text x="90.3" y="42.3">GPIO87/XA15</text>
<text x="90.3" y="45.3">LED23</text>
<text x="90.3" y="43.8">LED24</text>
<text x="100.9" y="47.5">GPIO86/XA14</text>
<text x="100.9" y="46.1">LED23</text>
<text x="100.9" y="44.5">LED24</text>
<text x="100.9" y="43.1">GPIO87/XA15</text>
<text x="142.1" y="46.1">3.3V</text>
<text x="149.8" y="43.1">DGND</text>
<text x="189.4" y="46.1">3.3V</text>
<text x="37.5" y="48.3">3.3V</text>
<text x="53.4" y="52.7">EPWM3B</text>
<text x="62.6" y="53.4">EPWM3B</text>
<text x="74.3" y="52.7">3.3V</text>
<text x="144.6" y="52.7">DGND</text>
<text x="149" y="51.2">SDAA</text>
<text x="180.3" y="48.3">SCLA</text>
<text x="185" y="48.9">SCLA</text>
<text x="200.7" y="49.7">DGND</text>
<text x="53.4" y="54.2">EPWM4A</text>
<text x="53.4" y="55.6">EPWM4B</text>
<text x="53.4" y="57.1">EPWM5A</text>
<text x="62.6" y="54.9">EPWM4A</text>
<text x="62.6" y="56.4">EPWM4B</text>
<text x="62.6" y="57.8">EPWM5A</text>
<text x="90.3" y="58.6">GPIO84/XA12</text>
<text x="90.3" y="54.2">GPIO85/XA13</text>
<text x="90.3" y="57.1">LED21</text>
<text x="90.3" y="55.6">LED22</text>
<text x="100.9" y="59.4">GPIO84/XA12</text>
<text x="100.9" y="57.8">LED21</text>
<text x="100.9" y="56.4">LED22</text>
<text x="100.9" y="54.9">GPIO85/XA13</text>
<text x="37.5" y="64.5">3.3V</text>
<text x="74.3" y="63">3.3V</text>
<text x="87.4" y="66">GPIO49/ECAP6</text>
<text x="138.3" y="61.6">FA</text>
<text x="176.1" y="60">3.3V</text>
<text x="182" y="65.2">PDPINT1</text>
<text x="53.4" y="68.9">EPWM5B</text>
<text x="53.4" y="70.4">EPWM6A</text>
<text x="53.4" y="71.9">EPWM6B</text>
<text x="62.6" y="69.7">EPWM5B</text>
<text x="62.6" y="71.1">EPWM6A</text>
<text x="87.4" y="70.4">GPIO14/XHOLDn</text>
<text x="100.9" y="66.7">GPIO49/ECAP6</text>
<text x="100.9" y="71.1">GPIO14/XHOLDn</text>
<text x="161.4" y="70.4">3.3V</text>
<text x="53.4" y="73.3">GPIO48/ECAP5</text>
<text x="62.6" y="72.6">EPWM6B</text>
<text x="62.6" y="74.1">GPIO48/ECAP5</text>
<text x="87.4" y="74.8">GPIO15/XHOLDAn</text>
<text x="100.9" y="75.6">GPIO15/XHOLDAn</text>
<text x="149" y="76.3">DGND</text>
<text x="87.4" y="79.2">EPWM1A</text>
<text x="100.9" y="80">EPWM1A</text>
<text x="160.8" y="79.2">DGND</text>
<text x="179.1" y="83.7">3.3V</text>
<text x="145.1" y="87.4">XRS</text>
<text x="149.3" y="86.7">XRS</text>
<text x="190.9" y="88.9">3245_OE</text>
<text x="36.9" y="92.5">DGND</text>
<text x="62.6" y="94.8">ADC1_OS0</text>
<text x="73.7" y="92.5">DGND</text>
<text x="99.4" y="94.8">XA8</text>
<text x="62.6" y="99.2">ADC1_SERPAR_SEL</text>
<text x="62.6" y="97.7">ADC1_OS2</text>
<text x="62.6" y="96.3">ADC1_OS1</text>
<text x="99.4" y="100.7">XA7</text>
<text x="139.3" y="100">3.3V</text>
<text x="165.8" y="98.5">3.3V</text>
<text x="177.6" y="98.5">3.3V</text>
<text x="36.9" y="105.8">DGND</text>
<text x="99.4" y="105.2">XA4</text>
<text x="99.4" y="103.6">XA5</text>
<text x="99.4" y="102.2">XA6</text>
<text x="165.2" y="107.4">DGND</text>
<text x="174.7" y="107.4">3.3V</text>
<text x="62.6" y="114">XA1</text>
<text x="62.6" y="112.5">XA2</text>
<text x="62.6" y="111.1">XA3</text>
<text x="144.6" y="111.1">SPISOMIA</text>
<text x="144.9" y="109.6">SPISTEAn</text>
<text x="152.2" y="110.3">SPISOMIA2</text>
<text x="152.2" y="108.8">SPISTEAn 1</text>
<text x="176.6" y="113.3">SPISIMOA</text>
<text x="176.6" y="111.8">SPICLKA</text>
<text x="183.5" y="112.5">SPICLKA</text>
<text x="183.5" y="114">SPISIMOA</text>
<text x="62.6" y="115.5">XA0</text>
<text x="150.5" y="116.2">DGND</text>
<text x="47.7" y="133.2">3.3V</text>
<text x="75.9" y="133.2">DGND</text>
<text x="47.9" y="140.6">+5V</text>
<text x="75.9" y="140.6">DGND</text>
<text x="46.5" y="149.4">LED21</text>
<text x="51.9" y="148.8">LED21</text>
<text x="66.7" y="148.8">GPIO84/XA12</text>
<text x="75.9" y="149.4">GPIO84/XA12</text>
<text x="46.5" y="156.9">LED22</text>
<text x="51.9" y="156.1">LED22</text>
<text x="66.7" y="156.1">GPIO85/XA13</text>
<text x="75.9" y="156.9">GPIO85/XA13</text>
<text x="46.5" y="164.3">LED23</text>
<text x="51.9" y="163.5">LED23</text>
<text x="66.7" y="163.5">GPIO86/XA14</text>
<text x="75.9" y="164.3">GPIO86/XA14</text>
<text x="46.5" y="173.1">LED24</text>
<text x="51.9" y="172.4">LED24</text>
<text x="66.7" y="172.4">GPIO87/XA15</text>
<text x="75.9" y="173.1">GPIO87/XA15</text>
</g>
</svg>
